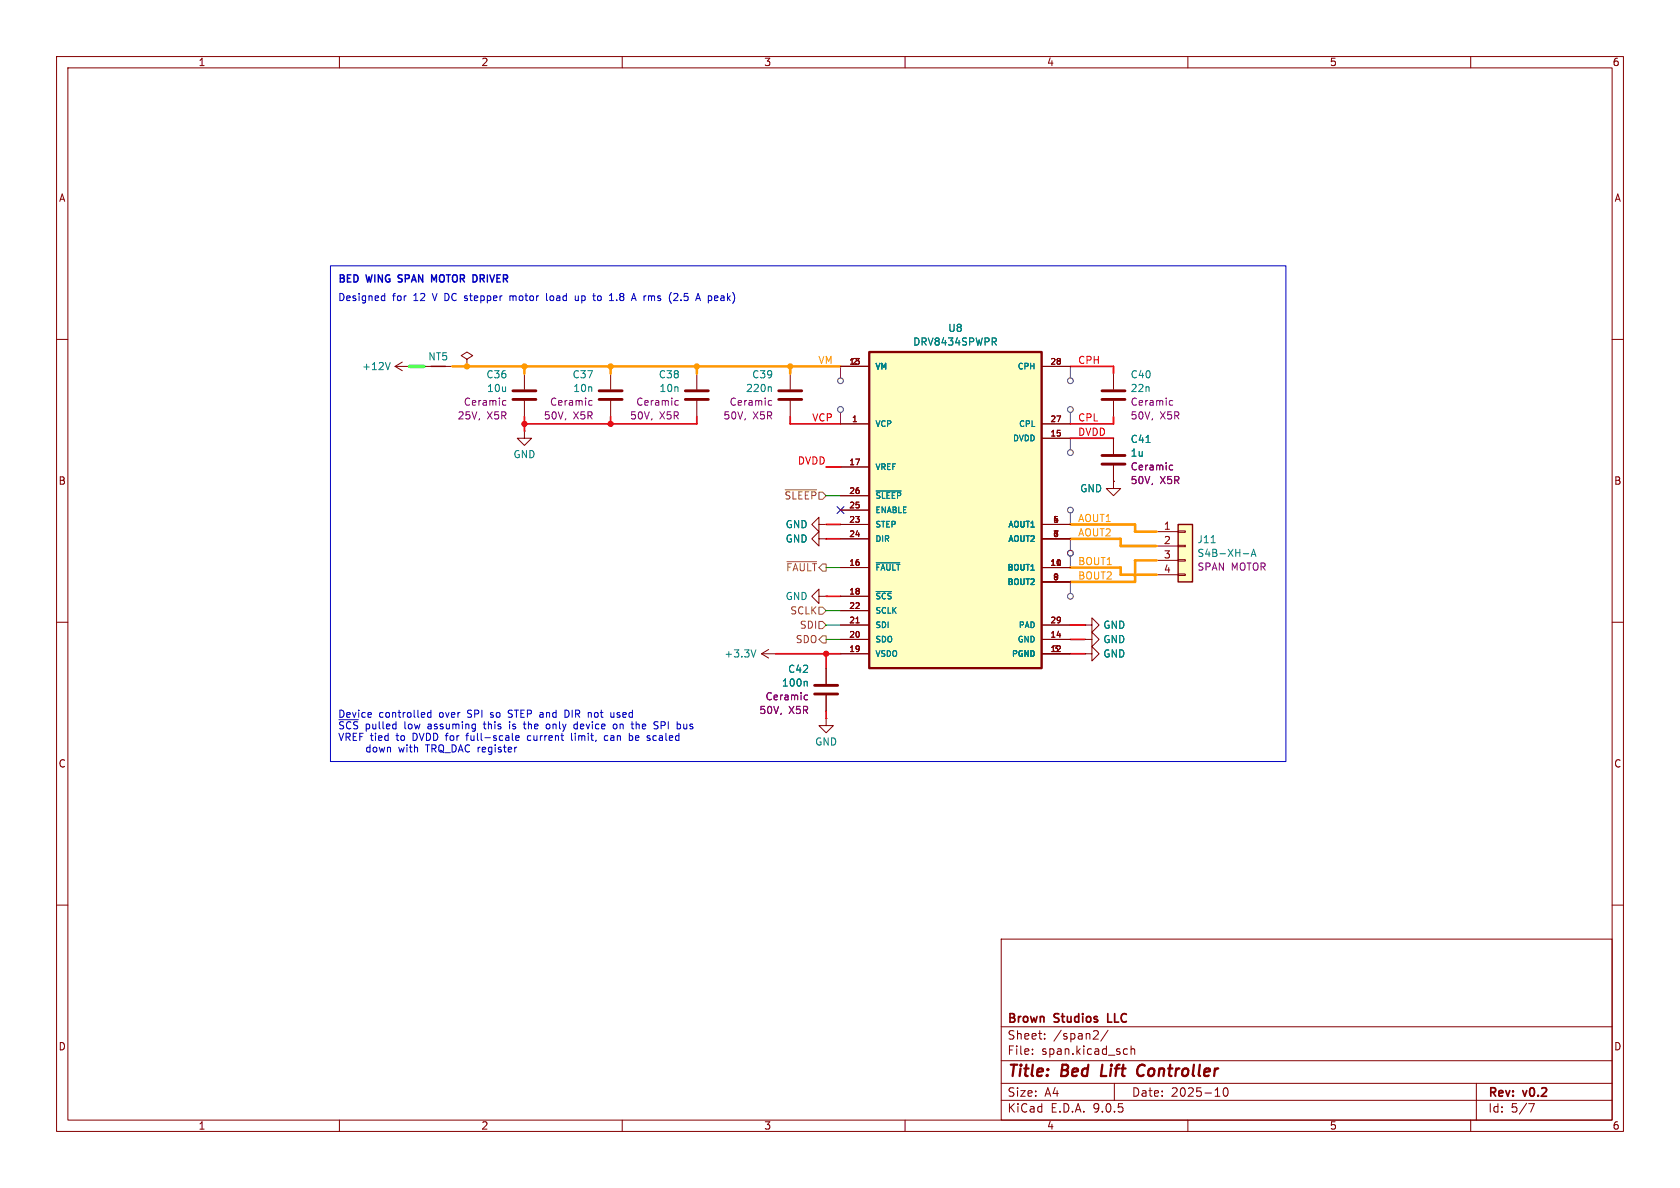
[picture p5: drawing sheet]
<svg xmlns="http://www.w3.org/2000/svg" width="297mm" height="210mm" viewBox="0 0 297 210" stroke-linecap="round" stroke-linejoin="round" font-family="sans-serif">
<g fill="none" stroke="#840000" stroke-width=".18">
<path d="M10 10h277v190h-277zM12 12h273v186h-273zM60 10v2M110 10v2M160 10v2M210 10v2M260 10v2M10 60h2M107.9 66v2.8M107.9 70.9v2.8M285 60h2M10 110h2"/>
<path d="M285 110h2M10 160h2M177 166h108v32h-108zM285 160h2M60 198v2M110 198v2M160 198v2M177 194.5h108M177 191.5h108M177 187.5h108M177 181.5h108M182.5 186.3v.1"/>
<path d="M182.5 185.5v.1M184.7 183.6v.1M184.7 182.8v.1M193.5 182.2l.5 .1 .2 .3-1 1.1h1M195.9 182.1l-1.3 2M197 191.5v3M198.9 185.4l.4 .1M199.3 186.3l-.4 .1M200 185.5l.2-.1 .3 .1 .1 .9M200 184.9v1.5M210 198v2M214.8 193.8h.9"/>
<path d="M216.4 192.4l.2-.1a.81 .81 0 0 1 .6 .6 .81 .81 0 0 1-.3 .8l-.2 .1a.81 .81 0 0 1-.3-1.4zM260 198v2M261 191.5v6.5M270.2 195.1h1l-.6 1.5"/>
</g>
<path d="M194.9 188.2l-.3 2h1M202 188.2a1.13 1.13 0 0 0-.9 .7 1.13 1.13 0 0 0 .2 1.2l.3 .1 .5-.1" fill="none" stroke="#840000" stroke-width=".4"/>
<path d="M195.8 179.2v1.5h.8" fill="none" stroke="#840000" stroke-width=".3"/>
<path d="M105.9 69.1h4.1M105.9 70.6h4.1" fill="none" stroke="#840000" stroke-width=".51"/>
<path d="M104.3 70.8l.4 .1M104.7 71.6h-.4" fill="none" stroke="#840084" stroke-width=".18"/>
<path d="M153.7 62.2h30.4v55.9h-30.4z" fill="#ffffc2"/>
<path d="M153.7 62.2h30.4v55.9h-30.4z" fill="none" stroke="#840000" stroke-width=".41"/>
<g fill="none" stroke="#840000" stroke-width=".18">
<path d="M148.6 64.8h5.1M148.6 74.9h5.1M184.1 64.8h5.1M184.1 74.9h5.1M184.1 77.5h5.1M148.6 82.6h5.1M148.6 87.6h5.1M148.6 90.2h5.1M148.6 95.3h5.1M148.6 92.7h5.1M184.1 95.3h5.1M184.1 92.7h5.1"/>
<path d="M134.6 115.6h2.6M134.6 115.6l1.3 .7M135.9 114.8l-1.3 .8M137.2 115.6h.1M146 118.1v2.8M148.6 110.5h5.1M148.6 113h5.1M148.6 115.6h5.1M148.6 100.3h5.1M148.6 105.4h5.1M148.6 108h5.1M151.3 110.1h.6"/>
<path d="M184.1 110.5h5.1M184.1 113h5.1M184.1 115.6h5.1M184.1 100.3h5.1M184.1 102.9h5.1M191.8 113h1.2v-1.2l1.3 1.2-1.3 1.3v-1.3M191.8 113h.1M191.8 115.6h1.2v-1.3l1.3 1.3-1.3 1.2v-1.2M191.8 115.6h.1M146 127v1.3h1.3l-1.3 1.2-1.2-1.2h1.2M146 127h.1M146 122.9v2.8"/>
</g>
<path d="M176 59.8l.1 .2-.1 .3M175.7 60.4l.4 .6M154.9 86.8h4.4M154.9 99.5h4.2M133.6 114.9l-.4 1.2M154.9 104.6h2.7M142.5 120.4l.2 .2v.7" fill="none" stroke="#008484" stroke-width=".18"/>
<path d="M144 121.2h4.1M144 122.7h4.1" fill="none" stroke="#840000" stroke-width=".51"/>
<path d="M142.4 122.9h.4M142.8 123.7h-.4" fill="none" stroke="#840084" stroke-width=".18"/>
<path d="M208.3 92.7h2.5v10.2h-2.5z" fill="#ffffc2"/>
<path d="M76.2 64.8h2.5M208.3 92.7h2.5v10.2h-2.5z" fill="none" stroke="#840000" stroke-width=".25"/>
<g fill="none" stroke="#840000" stroke-width=".18">
<path d="M69.8 64.8h2.6M69.8 64.8l1.3 .7M71.1 64l-1.3 .8M72.4 64.8h.1M74.9 64.8h5.1M82.5 63.5l1.1-.6-1.1-.7-1 .7 1 .6v1.3M82.5 64.8h.1M92.7 76.2v1.3h1.3l-1.3 1.2-1.3-1.2h1.3M92.7 76.2h.1M92.7 66v2.8M92.7 70.9v2.8M123.2 66v2.8"/>
<path d="M123.2 70.9v2.8M139.7 66v2.8M139.7 70.9v2.8M148.6 64.8h5.1M148.6 74.9h5.1M184.1 64.8h5.1M184.1 74.9h5.1M184.1 77.5h5.1M196.8 66v2.8M196.8 70.9v2.8M196.8 77.5v2.8M144.8 92.7v1.3l-1.3-1.3 1.3-1.3v1.3h1.2"/>
<path d="M144.8 95.3v1.2l-1.3-1.2 1.3-1.3v1.3h1.2M146 92.7h.1M146 95.3h.1M148.6 82.6h5.1M148.6 87.6h5.1M148.6 90.2h5.1M148.6 95.3h5.1M148.6 92.7h5.1M184.1 95.3h5.1M184.1 92.7h5.1M196.8 85.1v1.3h-1.2l1.2 1.2 1.3-1.2h-1.3M196.8 85.1h.1"/>
<path d="M196.8 82.3v2.8M204.5 94h3.8M204.5 96.5h3.8M204.5 99.1h3.8M208.3 93.9h1.2v.2h-1.2zM208.3 96.4h1.2v.2h-1.2zM208.3 98.9h1.2v.3h-1.2zM144.8 105.4v1.3l-1.3-1.3 1.3-1.3v1.3h1.2M146 105.4h.1M146 118.1v2.8M148.6 110.5h5.1M148.6 113h5.1"/>
<path d="M148.6 115.6h5.1M148.6 100.3h5.1M148.6 105.4h5.1M148.6 108h5.1M151.3 110.1h.6M184.1 110.5h5.1M184.1 113h5.1M184.1 115.6h5.1M184.1 100.3h5.1M184.1 102.9h5.1M191.8 110.5h1.2v-1.3l1.3 1.3-1.3 1.3v-1.3M191.8 110.5h.1"/>
<path d="M191.8 115.6h.1M191.8 113h.1M204.5 101.6h3.8M208.3 101.5h1.2v.2h-1.2zM146 122.9v2.8"/>
</g>
<g fill="none" stroke="#008484" stroke-width=".18">
<path d="M176 59.8l.1 .2-.1 .3M69 64.1l-.4 1.2M136.2 68.4l.2 .2v.6M175.7 60.4l.4 .6M202.6 78.2h.7M154.9 86.8h4.4M154.9 99.5h4.2M214.1 95.9h.7M219.8 97.9h1M221.2 98.4l.4-1.3 .4 1.3M221.3 98h.6M154.9 104.6h2.7"/>
<path d="M142.5 120.4l.2 .2v.7"/>
</g>
<path d="M90.7 70.6h4M90.7 69.1h4M121.2 70.6h4M121.2 69.1h4M137.7 70.6h4M137.7 69.1h4M194.8 70.6h4.1M194.8 69.1h4.1M194.8 80.5h4.1M194.8 82h4.1" fill="none" stroke="#840000" stroke-width=".51"/>
<path d="M89.1 70.8l.3 .1M89.4 71.6h-.3M119.6 70.8l.3 .1M119.9 71.6h-.3M136.1 70.8l.3 .1M136.4 71.6h-.3M207 70.8l.3 .1M207.3 71.6h-.3M207 82.2l.3 .1M207.3 83l-.3 .1M142.4 122.9h.4M142.8 123.7h-.4" fill="none" stroke="#840084" stroke-width=".18"/>
<g fill="none" stroke="#484848" stroke-width=".18">
<path d="M148.6 64.8v2M148.6 72.9v2M189.2 64.8v2M189.2 72.9v2M189.2 77.5v2M189.2 90.7v2M189.2 95.3v2M189.2 98.3v2M189.2 102.9v2"/>
<circle cx="148.6" cy="67.3" r=".51"/>
<circle cx="148.6" cy="72.4" r=".51"/>
<circle cx="189.2" cy="72.4" r=".51"/>
<circle cx="189.2" cy="67.3" r=".51"/>
<circle cx="189.2" cy="80" r=".51"/>
<circle cx="189.2" cy="97.8" r=".51"/>
<circle cx="189.2" cy="90.2" r=".51"/>
<circle cx="189.2" cy="105.4" r=".51"/>
</g>
<path d="M138.8 86.6h5.6M139.1 99.3h5.3M144.8 109.9h.6l.6 .6-.6 .6h-.6zM144.8 107.3h.6l.6 .7-.6 .6h-.6zM145.4 112.4h.6v1.3h-.6l-.6-.7z" fill="none" stroke="#848400" stroke-width=".18"/>
<g fill="none" stroke="#f00" stroke-width=".3">
<path d="M92.7 73.7v2.5M107.9 73.7v1.2M123.2 73.7v1.2h-30.5M139.7 73.7v1.2h8.9M189.2 77.5h7.6M189.2 64.8h7.6v1.2M196.8 73.7v1.2h-7.6M146 82.6h2.6M146 92.7h2.6M146 95.3h2.6M137.2 115.6h11.4M146 105.4h2.6"/>
<path d="M146 115.6v2.5M189.2 115.6h2.6M189.2 113h2.6M189.2 110.5h2.6M146 125.7v1.3"/>
</g>
<path d="M80 64.8h68.6M92.7 64.8v1.2M107.9 64.8v1.2M123.2 64.8v1.2M139.7 64.8v1.2M189.2 92.7h11.5v1.3h3.8M189.2 95.3h8.9v1.2h6.4M204.5 99.1h-3.8v3.8h-11.5M189.2 100.3h8.9v1.3h6.4" fill="none" stroke="#f90" stroke-width=".46"/>
<path d="M146 87.6h2.6M146 100.3h2.6M146 108h2.6M146 113h2.6M146 110.5h2.6" fill="none" stroke="#008400" stroke-width=".18"/>
<path d="M72.4 64.8h2.5" fill="none" stroke="#0f0" stroke-width=".61"/>
<path d="M148 89.6l1.2 1.2M149.2 89.6l-1.2 1.2" fill="none" stroke="#000084" stroke-width=".18"/>
<g fill="none" stroke="#0000c2" stroke-width=".18">
<path d="M58.4 47h168.9v87.6h-168.9zM67.7 52.3l.3 .1M68 51.9v1.2M68 53.1h-.3M90.1 52.3v.8M90.5 52.3l-.4 .1M96.6 51.9v1.1l.2 .1M101.7 52.3l.1 .8h.3l.1-.1M102.2 52.3v.8M105 51.9v1.1M105.9 52.3l-.3 .2v.4l.3 .2M107.7 53.1h.8"/>
<path d="M109 53v.1M112 51.9l.5 1.2M119.3 51.9h.4l.1 .3-.7 .9h.7M59.9 127.2h3.5M65.4 131.7v1.2M65.4 132.2l-.3-.1-.3 .2 .1 .6h.5M65.6 126l.1 .3-.6 .1M66.1 132.2l.3-.1 .2 .2v.4l-.2 .2h-.3l-.1-.2zM67 132.1l.3 .8 .2-.6 .3 .6 .2-.8M68.5 132.2l.2-.1 .3 .1v.7M68.5 132.1v.8M69.6 128l.4 .1"/>
<path d="M70 127.6v1.2M70 128.8h-.4M76.2 125.5v1.3M76.2 126h-.4l-.2 .2 .1 .5h.5M82.5 129.8v1.1M83.9 128l.1 .1M84 128v1.1M84 128.8h-.1M89.8 126.7l.2 .1M90.1 128v.8M90.1 125.5l-.3 .3 .3 .3M90.6 130.8l.2 .1"/>
<path d="M91.2 130.5l.6-.2-.1-.2-.3-.1-.2 .2v.6h.5M91.2 132.1h.2M92.5 128h.5M92.7 127.6v1.1l.3 .1M93.7 130l-.3 .1-.2 .2 .1 .5 .4 .1M97.1 128.1l-.3-.1-.2 .2v.5l.2 .1h.3M100.5 125.7l-.6-.2v1.3l.6-.2M101 129.6v1.1l.2 .2M101.5 128.6l.2 .2h.4M102.1 128.1l-.4-.1-.2 .2M102.1 127.6v1.2M104.5 126v.8"/>
<path d="M107.4 130.1l-.3-.1-.3 .3 .2 .5h.4M108.5 128.1l.3-.1 .3 .2v.4l-.3 .2h-.3l-.1-.2zM108.5 126.7l-.3 .1M108.5 126v.8M111.3 129.6v1.3M111.4 130l.3 .1 .2 .2-.1 .5-.4 .1M111.7 127.6v1.1M112.5 127.6v1.2M112.8 128l-.3 .1M115.5 130.1l-.1 .2 .1 .5M116.9 128.2h.5M117.4 127.6h-.5v1.2"/>
<path d="M120.9 128v.8h.5"/>
</g>
<path d="M70.4 49.8l.2 .1M70.4 48.7v.4M76.3 48.6l.4 .9 .5-.9" fill="none" stroke="#0000c2" stroke-width=".25"/>
<g fill="#f00" stroke="#f00" stroke-width=".18">
<circle cx="146" cy="115.6" r=".46"/>
<circle cx="92.7" cy="74.9" r=".46"/>
<circle cx="107.9" cy="74.9" r=".46"/>
</g>
<g fill="#f90" stroke="#f90" stroke-width=".18">
<circle cx="92.7" cy="64.8" r=".46"/>
<circle cx="82.5" cy="64.8" r=".46"/>
<circle cx="139.7" cy="64.8" r=".46"/>
<circle cx="107.9" cy="64.8" r=".46"/>
<circle cx="123.2" cy="64.8" r=".46"/>
</g>
<g font-size="2.8" fill="#840000">
<text x="178" y="190.9">Title:</text>
<text x="187.7" y="190.9">Bed</text>
<text x="195.5" y="190.9">Lift</text>
<text x="202.7" y="190.9">Controller</text>
</g>
<g font-size="2.1" fill="#840000">
<text x="178" y="184">Sheet:</text>
<text x="178" y="181.2">Brown</text>
<text x="186.2" y="184">/span2/</text>
<text x="186.5" y="181.2">Studios</text>
<text x="196.5" y="181.2">LLC</text>
<text x="178" y="186.7">File:</text>
<text x="184.1" y="186.7">span.kicad_sch</text>
<text x="178" y="196.9">KiCad</text>
<text x="178" y="194.1">Size:</text>
<text x="184.7" y="194.1">A4</text>
<text x="185.7" y="196.9">E.D.A.</text>
<text x="193.3" y="196.9">9.0.5</text>
<text x="200" y="194.1">Date:</text>
<text x="207" y="194.1">2025-10</text>
<text x="263" y="194.3">Rev:</text>
<text x="263" y="196.9">Id:</text>
<text x="267.1" y="196.9">5/7</text>
<text x="269.4" y="194.3">v0.2</text>
</g>
<g font-size="1.8" fill="#840000">
<text x="35" y="11.9">1</text>
<text x="85" y="11.9">2</text>
<text x="135" y="11.9">3</text>
<text x="185" y="11.9">4</text>
<text x="235" y="11.9">5</text>
<text x="285" y="11.9">6</text>
<text x="10.3" y="35.9">A</text>
<text x="285.3" y="35.9">A</text>
<text x="10.3" y="85.9">B</text>
<text x="285.3" y="85.9">B</text>
<text x="205.7" y="93.7">1</text>
<text x="205.7" y="96.3">2</text>
<text x="205.7" y="98.8">3</text>
<text x="205.7" y="101.3">4</text>
<text x="10.3" y="135.9">C</text>
<text x="285.3" y="135.9">C</text>
<text x="10.3" y="185.9">D</text>
<text x="285.3" y="185.9">D</text>
<text x="35" y="199.9">1</text>
<text x="85" y="199.9">2</text>
<text x="135" y="199.9">3</text>
<text x="185" y="199.9">4</text>
<text x="235" y="199.9">5</text>
<text x="285" y="199.9">6</text>
</g>
<g font-size="1.8" fill="#0000c2">
<text x="59.7" y="53.5">Designed</text>
<text x="59.7" y="50.3">BED</text>
<text x="64.9" y="50.3">WING</text>
<text x="69.4" y="53.5">for</text>
<text x="71" y="50.3">SPAN</text>
<text x="73.2" y="53.5">12</text>
<text x="76.8" y="53.5">V DC stepper</text>
<text x="77.4" y="50.3">MOTOR</text>
<text x="85.2" y="50.3">DRIVER</text>
<text x="91" y="53.5">motor</text>
<text x="97.6" y="53.5">load</text>
<text x="102.9" y="53.5">up</text>
<text x="106.4" y="53.5">to</text>
<text x="109.4" y="53.5">1.8</text>
<text x="113.6" y="53.5">A rms</text>
<text x="120.6" y="53.5">(2.5</text>
<text x="125.6" y="53.5">A peak)</text>
<text x="59.7" y="127.2">Device</text>
<text x="59.7" y="129.3">~{SCS}</text>
<text x="59.7" y="131.3">VREF tied</text>
<text x="64.5" y="129.3">pulled</text>
<text x="67" y="127.2">controlled</text>
<text x="70.2" y="131.3">to</text>
<text x="71.6" y="129.3">low</text>
<text x="73.2" y="131.3">DVDD for</text>
<text x="75.9" y="129.3">assuming</text>
<text x="77.8" y="127.2">over</text>
<text x="82.9" y="127.2">SPI</text>
<text x="83.1" y="131.3">full-scale</text>
<text x="86" y="129.3">this</text>
<text x="87.2" y="127.2">so</text>
<text x="90.5" y="127.2">STEP and</text>
<text x="90.7" y="129.3">is</text>
<text x="93.5" y="129.3">the</text>
<text x="94.1" y="131.3">current</text>
<text x="97.6" y="129.3">only</text>
<text x="100.9" y="127.2">DIR</text>
<text x="102.1" y="131.3">limit,</text>
<text x="102.7" y="129.3">device</text>
<text x="105.2" y="127.2">not</text>
<text x="108.1" y="131.3">can</text>
<text x="109.4" y="127.2">used</text>
<text x="109.9" y="129.3">on</text>
<text x="112.7" y="131.3">be</text>
<text x="113.4" y="129.3">the</text>
<text x="116.1" y="131.3">scaled</text>
<text x="117.5" y="129.3">SPI</text>
<text x="121.8" y="129.3">bus</text>
<text x="70.4" y="133.3">with</text>
<text x="75.4" y="133.3">TRQ_DAC register</text>
</g>
<g font-size="1.8" fill="#008484">
<text x="167.5" y="58.9">U8</text>
<text x="63.9" y="65.6">+12V</text>
<text x="75.6" y="63.9">NT5</text>
<text x="161.3" y="61.3">DRV8434SPWPR</text>
<text x="85.9" y="67.1">C36</text>
<text x="86" y="69.5">10u</text>
<text x="101.1" y="67.1">C37</text>
<text x="101.2" y="69.5">10n</text>
<text x="116.4" y="67.1">C38</text>
<text x="116.5" y="69.5">10n</text>
<text x="131.8" y="69.5">220n</text>
<text x="132.9" y="67.1">C39</text>
<text x="199.8" y="67.1">C40</text>
<text x="199.8" y="69.5">22n</text>
<text x="90.7" y="81.2">GND</text>
<text x="199.8" y="80.9">1u</text>
<text x="199.8" y="78.5">C41</text>
<text x="190.9" y="87.2">GND</text>
<text x="138.8" y="93.6">GND</text>
<text x="138.8" y="96.1">GND</text>
<text x="211.6" y="96.2">J11</text>
<text x="211.6" y="98.7">S4B-XH-A</text>
<text x="138.8" y="106.3">GND</text>
<text x="195" y="113.9">GND</text>
<text x="195" y="111.4">GND</text>
<text x="128" y="116.4">+3.3V</text>
<text x="139.2" y="119.1">C42</text>
<text x="195" y="116.4">GND</text>
<text x="138.1" y="121.6">100n</text>
<text x="144" y="132">GND</text>
</g>
<g font-size="1.8" fill="#f90">
<text x="144.6" y="64.4">VM</text>
<text x="190.5" y="92.4">AOUT1</text>
<text x="190.5" y="94.9">AOUT2</text>
<text x="190.5" y="100">BOUT1</text>
<text x="190.5" y="102.5">BOUT2</text>
</g>
<g font-size="1.8" fill="#f00">
<text x="190.5" y="64.4">CPH</text>
<text x="143.5" y="74.6">VCP</text>
<text x="190.5" y="77.1">DVDD</text>
<text x="190.5" y="74.6">CPL</text>
<text x="140.9" y="82.2">DVDD</text>
</g>
<g font-size="1.8" fill="#840084">
<text x="81.9" y="71.9">Ceramic</text>
<text x="97.1" y="71.9">Ceramic</text>
<text x="112.4" y="71.9">Ceramic</text>
<text x="128.9" y="71.9">Ceramic</text>
<text x="199.8" y="71.9">Ceramic</text>
<text x="80.8" y="74.3">25V,</text>
<text x="86.1" y="74.3">X5R</text>
<text x="96" y="74.4">50V,</text>
<text x="101.3" y="74.4">X5R</text>
<text x="111.3" y="74.4">50V,</text>
<text x="116.6" y="74.4">X5R</text>
<text x="127.8" y="74.4">50V,</text>
<text x="133.1" y="74.4">X5R</text>
<text x="199.8" y="74.4">50V,</text>
<text x="205.1" y="74.4">X5R</text>
<text x="199.8" y="83.4">Ceramic</text>
<text x="199.8" y="85.8">50V,</text>
<text x="205.1" y="85.8">X5R</text>
<text x="211.6" y="101.1">SPAN</text>
<text x="217.7" y="101.1">MOTOR</text>
<text x="135.2" y="124">Ceramic</text>
<text x="134.1" y="126.4">50V,</text>
<text x="139.4" y="126.4">X5R</text>
</g>
<g font-size="1.8" fill="#848400">
<text x="138.6" y="88.5">~{SLEEP}</text>
<text x="138.9" y="101.2">~{FAULT}</text>
<text x="139.6" y="108.8">SCLK</text>
<text x="140.6" y="113.9">SDO</text>
<text x="141.3" y="111.4">SDI</text>
</g>
<g font-size="1.4" fill="#840000">
<text x="150" y="64.5">13</text>
<text x="150.5" y="64.5">2</text>
<text x="185.6" y="64.5">28</text>
<text x="150.5" y="74.7">1</text>
<text x="185.6" y="74.7">27</text>
<text x="185.6" y="77.2">15</text>
<text x="150" y="82.3">17</text>
<text x="150" y="87.4">26</text>
<text x="150" y="89.9">25</text>
<text x="150" y="95">24</text>
<text x="150" y="92.5">23</text>
<text x="186.1" y="92.5">5</text>
<text x="186.1" y="95">7</text>
<text x="150" y="100.1">16</text>
<text x="185.6" y="100.1">10</text>
<text x="186.4" y="100.1">1</text>
<text x="150" y="105.2">18</text>
<text x="150" y="107.7">22</text>
<text x="186.1" y="102.6">9</text>
<text x="150" y="110.2">21</text>
<text x="150" y="112.8">20</text>
<text x="185.6" y="110.2">29</text>
<text x="185.6" y="112.8">14</text>
<text x="150" y="115.3">19</text>
<text x="185.6" y="115.3">12</text>
<text x="186.1" y="115.3">3</text>
</g>
<g font-size="1.4" fill="#008484">
<text x="154.7" y="65.5">VM</text>
<text x="179.8" y="65.5">CPH</text>
<text x="154.7" y="75.7">VCP</text>
<text x="180" y="75.7">CPL</text>
<text x="154.7" y="83.3">VREF</text>
<text x="179" y="78.2">DVDD</text>
<text x="154.7" y="88.4">~{SLEEP}</text>
<text x="154.7" y="90.9">ENABLE</text>
<text x="154.7" y="96">DIR</text>
<text x="154.7" y="93.4">STEP</text>
<text x="178.1" y="93.4">AOUT1</text>
<text x="178.1" y="96">AOUT2</text>
<text x="154.7" y="101.1">~{FAULT}</text>
<text x="178" y="101.1">BOUT1</text>
<text x="154.7" y="106.1">~{SCS}</text>
<text x="178" y="103.6">BOUT2</text>
<text x="154.7" y="108.7">SCLK</text>
<text x="154.7" y="111.2">SDI</text>
<text x="154.7" y="113.8">SDO</text>
<text x="179.8" y="113.8">GND</text>
<text x="180" y="111.2">PAD</text>
<text x="154.7" y="116.3">VSDO</text>
<text x="178.8" y="116.3">PGND</text>
</g>
</svg>
